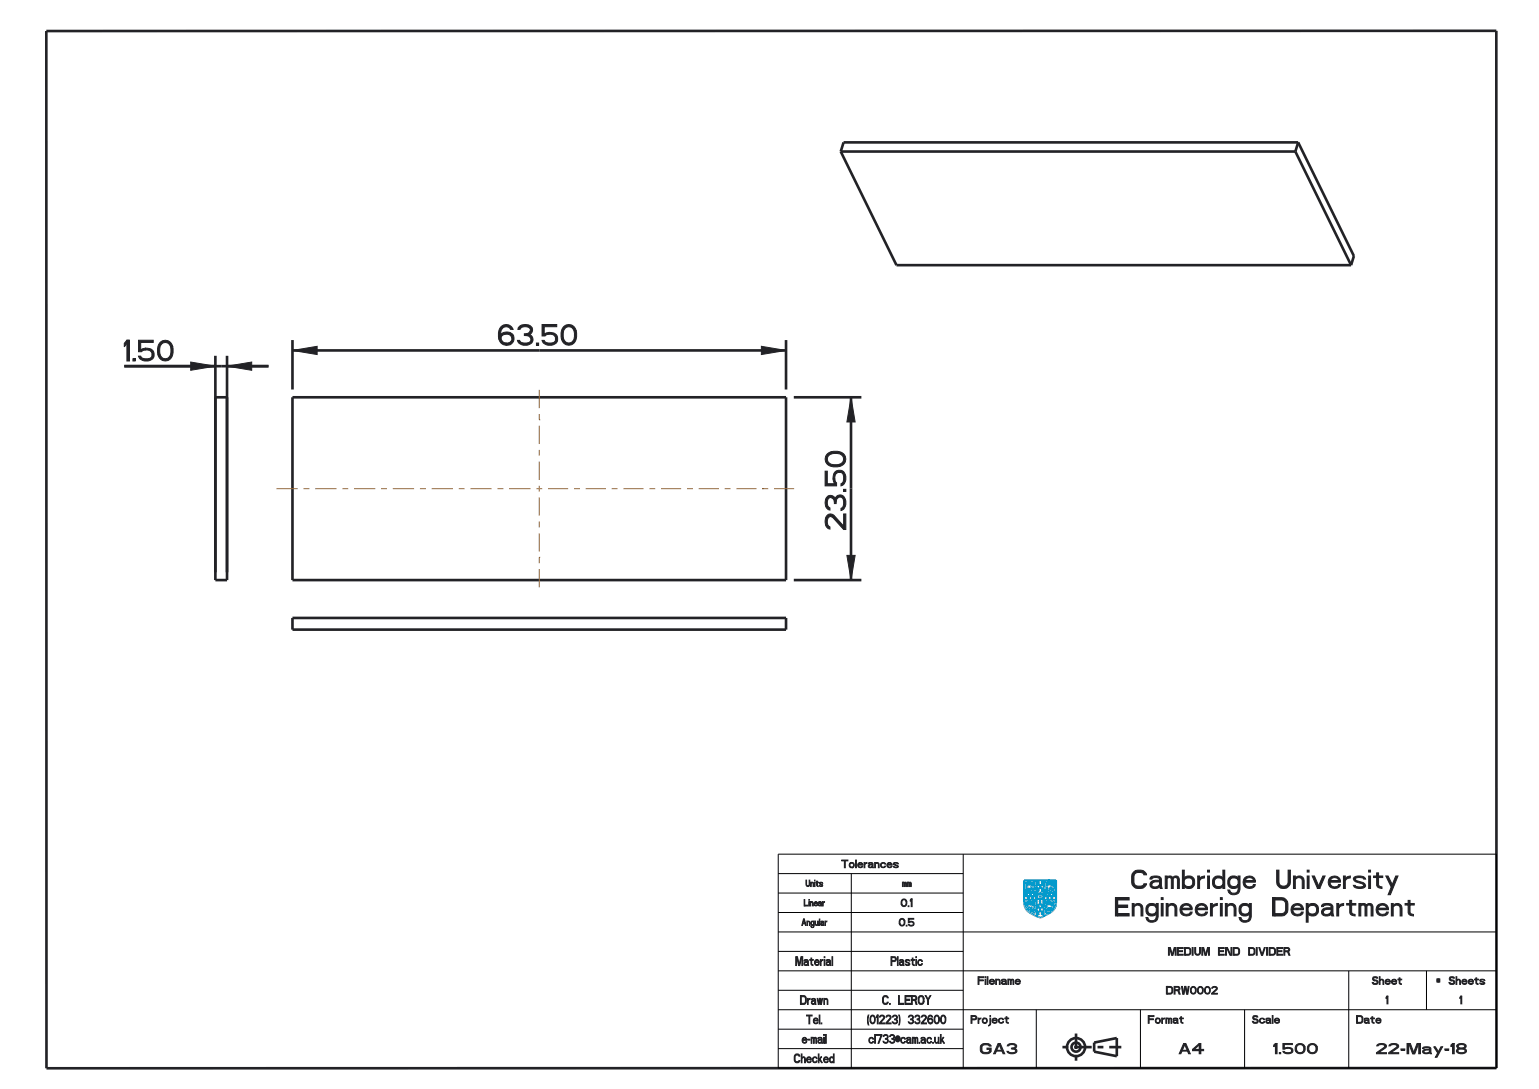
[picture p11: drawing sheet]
<svg xmlns="http://www.w3.org/2000/svg" width="297mm" height="210mm" viewBox="0 0 297 210" stroke-linecap="round" stroke-linejoin="round" font-family="sans-serif">
<path d="M205 201.9h11.4M207.7 204.5v-5.2" fill="none" stroke="#222226" stroke-width=".51" stroke-dasharray="1.1 1.1 3.4 1.1" stroke-linecap="butt"/>
<g fill="none" stroke="#222226" stroke-width=".51">
<path d="M8.9 6l279.9-.1v200.1h-279.8zM162.3 29.2l10.7 21.9h87.7M162.3 29.2h87.7M250 29.2l10.7 21.9M250.5 27.5l10.8 21.9-.6 1.7M250.5 27.5h-87.7l-.5 1.7M250.5 27.5l-.5 1.7M24 70.6h27.8M41.6 68.6v43.3h2.2v-43.3M41.6 76.6h2.2M56.4 76.6h95.3v35.3h-95.3zM56.4 119.2h95.3v2.2h-95.3z"/>
<path d="M211.2 201.1l4.3-.9v3.5l-4.3-.9z"/>
<circle cx="207.7" cy="201.9" r="1.75"/>
<circle cx="207.7" cy="201.9" r=".87"/>
</g>
<g fill="none" stroke="#09c" stroke-width=".38">
<path d="M197.6 173.5h2.5v3.2M197.8 170.4h.1M197.8 170.4v.1M197.8 170.5l.3 .8 .2-.1M197.8 174.2l.3 .6 .6 .2-.1 .1h-.2v.3l.2 .1 .5-.6v.6h-.3v.3a.39 .39 0 0 0 .5-.1 .39 .39 0 0 0 .1-.5l.2 .3-.3 .4h.2l.1 .2a.94 .94 0 0 0 0-1.1M197.8 174.2h.1M197.8 170.1h.1M197.9 170.1v.3M197.9 170.4h-.1M197.9 171.6h.1M197.9 172h.1M197.9 173.8v.1"/>
<path d="M197.9 173.9v.2M197.9 173.9h.1M197.9 174.2h.1M197.9 171.9h.1M197.9 171.5v.1M197.9 171.9v.1M197.9 174.1v.1M197.9 171.8v.1M197.9 173.8l.1 .1M197.9 173.8h.1M197.9 172.8h.3M197.9 171.5h.2"/>
<path d="M197.9 171.5h.1M197.9 171.8h.1M197.9 171.6l.1 .1M197.9 170h.1M197.9 170l-.1 .1M198 171.6v.1M198 171.8h-.1M198 170l.1 .2M198 171.8h.1M198 172h.1M198 171.7h.1M198 173.9h.1"/>
<path d="M198 172.7h.2M198 171.7v.1M198 171.5h.1M198 172.7h.1h-.1M198.1 170.2h.1M198.1 171.9l-.1 .1M198.1 173.9v.1M198.1 171.5h.1M198.1 172.3v.7M198.1 174h.1M198.1 174v.1M198.1 170.2v.1"/>
<path d="M198.1 170.7v.1M198.1 171.5l.1 .1M198.1 174.1h.1M198.1 170.3v.1M198.1 171.9h.1M198.1 170.4h.1M198.1 170.8l.1 .1M198.1 171.8l.1 .1M198.1 174.1l.1 .1M198.2 170.9h.1M198.2 171.9h-.1M198.2 174.2h.1"/>
<path d="M198.2 170.7h-.1M198.2 171.8h-.1M198.2 171.8v.1M198.2 171.8h.1M198.2 171.9h.1M198.2 174.2v.1M198.2 170.6v.1M198.2 170.4v.1M198.2 170.5h.1M198.2 170.6h.1M198.2 171.3h.1M198.2 170.5v.1"/>
<path d="M198.2 172.8h-.2M198.2 171.5h.1M198.2 171.9v.1M198.2 174.3v.1M198.2 172.8h-.3M198.2 172h.1M198.3 171.9v.1M198.3 170.9h-.1M198.3 171.5l-.1 .1M198.3 170.1l-.1 .1 .2 .3-.1 .3M198.3 172h.1M198.3 171.5h.1"/>
<path d="M198.3 170.9h.1M198.3 170.1h.1M198.3 173.3h.3h-.3M198.3 173.9l-.1 .2 .2 .2-.1 .3-.1-.1v-.1M198.3 171.9h.1M198.3 170.8v.1M198.4 171.2h-.1M198.4 173.9h-.1M198.4 171.8l-.1 .1M198.4 171.8v.1M198.4 171.2h.1M198.4 171.8h.1"/>
<path d="M198.4 173.9h.1M198.4 170l-.1 .1M198.4 173.2h.2M198.4 171.2l-.1 .3M198.4 170h.1M198.4 171.7h.1M198.4 171.7v.1M198.4 170.2l.2 .2zM198.4 170.2h.1M198.5 171.7h-.1M198.5 174l.1 .2zM198.5 174h.1"/>
<path d="M198.5 171.6v.1M198.5 173.5v-.7v.7M198.5 170h.1M198.5 172.8v.7M198.5 171.6h.1M198.5 173.8l-.1 .1M198.5 170.5l.2-.1-.1 .2zM198.5 173.8h.1M198.5 174.3l.2-.1v.3zM198.5 173.2h-.1M198.6 170.4v.1M198.6 174.5h.1"/>
<path d="M198.6 173.7l-.1 .1M198.6 171.5l-.1 .1M198.6 171.5h.1M198.6 173.7l.2 .1M198.6 173.7h.1M198.6 169.9h.1M198.6 169.9l-.1 .1M198.6 173.2l-.2 .1M198.6 171.9h.1M198.6 169.9l.1 .1M198.7 171.9h.1M198.7 170.3l.1-.1-.1 .2z"/>
<path d="M198.7 170h.1M198.7 171.7h.1M198.7 174.2l.1-.2-.1 .2M198.7 171.6h.1M198.7 171.6v.1M198.7 172.8h.3h-.3M198.7 171.8l-.1 .1M198.7 171.4l-.1 .1M198.7 171.8h.1M198.7 171.7v.1M198.7 172.7h.2M198.7 171.4h.1"/>
<path d="M198.8 173.8h.1M198.8 170h.1M198.8 173.8l.1 .2M198.8 172.3v.7M198.8 170l.1 .1M198.8 171.6h.1M198.8 171.6h-.1M198.9 172.3v.7M198.9 170.4v.3M198.9 171.2l-.2 .2M198.9 170.1h.1M198.9 171.6h.1"/>
<path d="M198.9 170.1v.1M198.9 170.4h.1M198.9 171.2h.1M198.9 172.7h-.1M198.9 170.7h.1M198.9 174h.1M198.9 170.2h.1M198.9 170.2v.1M198.9 171.6v.1M198.9 170.3v.1M198.9 170.7l.5 .1M198.9 171.7h.1"/>
<path d="M198.9 170.3h.1M199 171.1l-.1 .1M199 174v.1M199 170.3l.1 .2 .6 .3M199 171.7h.1M199 174.1l-.1 .4 .5 .1M199 171.2h.1M199 174.1l.1 .2 .5 .3M199 171.2v.2M199 171.1h.1M199 172.8h-.3M199 171.4v.1"/>
<path d="M199 171.5h.1M199.1 171.1l-.1 .1M199.1 171.5v.1M199.1 173.3h.3h-.3M199.1 171.6l-.1 .1M199.1 171.1h.1M199.1 171.6h.1M199.1 171.1h-.1M199.1 173.2h.2M199.2 170.2l.6 .5M199.2 171.1h.1M199.2 170.2h.1"/>
<path d="M199.2 171.1v.1M199.2 170.2l.3 .1 .3-.1M199.2 174v.1M199.2 174.1l.2 .1M199.2 173.1h.1l-.1 .1M199.2 174h.1M199.2 171.2h.1M199.2 172.8v.6M199.2 171.3l.1 .1M199.3 171.3h-.1M199.3 171.4h.1M199.3 171.4l.1 .1"/>
<path d="M199.3 174l.3 .1M199.3 171.3l.2 .2M199.3 171.7l-.3 .3-.3-.1M199.3 171.6v.1M199.4 171.8h.1M199.4 171.5h.1M199.4 171.6h-.1M199.4 171.5v.1M199.4 171.6h.1M199.4 173.2l-.3 .1M199.4 174.6h.1M199.4 171.8v.1"/>
<path d="M199.4 174.2h.1M199.4 170.8h.1M199.4 171.6v.2M199.4 171.9h.1M199.4 171.9l.2 .1M199.5 172.8h.3h-.4M199.5 171.6h.1M199.5 171.6h-.1M199.5 174.2l.2 .1M199.5 170.8h.1M199.5 174.6h.1M199.5 171v.1"/>
<path d="M199.5 172.7h.2M199.5 171.5h.1M199.5 171.6l.1 .1M199.5 171.1h.1M199.5 171h.1M199.5 174.8l.1 .1M199.6 171.1l.1 .2M199.6 171.5h.1M199.6 174.9h.1M199.6 174.6h.1M199.6 170.8h.1M199.6 174.9v.1"/>
<path d="M199.6 172.3v.7M199.6 171.5v.2M199.6 172h.1M199.6 173.9l-.4-.1-.2 .2M199.6 174.8h.1M199.6 174.8h-.1M199.6 171.9v.1M199.6 174.6l.1 .1M199.6 171.9h.1M199.7 174.6h.1M199.7 174.8h.1M199.7 171.9h-.1"/>
<path d="M199.7 173.9h-.1M199.7 174.7h.1M199.7 174.1h-.1M199.7 170.8h.1M199.7 174.3h.1M199.7 172.7h-.1M199.7 174.3l.2 .3M199.7 174.6v.1M199.7 173.8v.1M199.7 171.3h.1M199.7 173.7l.2 .3M199.7 173.7v.1"/>
<path d="M199.7 170h.1M199.7 170l-.1 .1a.38 .38 0 0 0-.6 .2M199.8 172.8h-.3M199.8 170h.1M199.8 173.8h.1M199.8 171.2h.1M199.8 171.2v.1M199.8 174.8h.1M199.8 170v.1M199.8 171.3h.1M199.8 170.9l-.2 .1M199.8 170.1v.1"/>
<path d="M199.8 171.3l.1 .6h-.2M199.8 170.7h.1M199.8 174.7v.1M199.8 174l-.1 .1M199.8 170.9h.1M199.8 170.7v.2M199.9 174.7h-.1M199.9 174h-.1M199.9 174.7h.1M199.9 174.6v.1M200 172.3h1.5v1.1h-1.5zM200.1 172.5h.1"/>
<path d="M200.1 172.5v.8M200.1 169.7v2.5h-2.5M200.1 172.7h.1M200.1 172.7h.2M200.1 173.2h.1M200.2 173.2h.1M200.2 173.2h-.1M200.2 173.1h.1M200.2 171.8h.3h-.3M200.2 176.3h.3h-.3M200.2 170.5l.3 .1M200.2 174.9l.3 .1"/>
<path d="M200.2 172.7h.1M200.2 172.7h-.1M200.2 172.2v.4h.2v-.3h-.2M200.2 173.1l.1 .1M200.3 176.2h.1M200.3 171.7h.1M200.3 170.5h.2M200.3 174.8h.2M200.3 173.2h-.1M200.3 173.2h.1M200.3 172.7h.1M200.3 176.1h.1l-.1 .1"/>
<path d="M200.3 171.6h.1l-.1 .1M200.3 171.3v.7M200.3 175.8v.6M200.3 171.3l.1 .6M200.3 175.8l.1 .6M200.4 170v.7M200.4 174.4v.7M200.4 172.5h.2M200.4 170.4h-.1M200.4 174.8h-.1M200.5 176.2h-.3M200.5 171.7h-.3"/>
<path d="M200.5 170.5h-.3M200.5 174.9h-.3M200.5 170.5v.1M200.5 174.9v.1M200.5 172.9h.4a.19 .19 0 0 1-.2 .1 .19 .19 0 0 1-.2-.1zM200.5 174.3h.4M200.6 175.6h.3M200.6 171.2h.3h-.3M200.6 175.5h.2M200.6 174.2h.2M200.6 171.1h.2M200.6 172.2h.2v.4h-.2v-.3"/>
<path d="M200.7 171h.1l-.1 .1M200.7 175.1v.6M200.7 173.8v.6M200.7 170.7v.6M200.7 177h.1M200.8 176.9l-.1 .1M200.8 174.1h-.1h.1M200.8 175.4h-.1M200.8 176.9h.1M200.8 172.5h.2M200.8 174.2h-.2M200.8 175.5h-.2"/>
<path d="M200.9 171.1h-.3M200.9 174.2v.1M200.9 176.3h.3M200.9 174.9l.3 .1M200.9 170.5l.4 .1M201 171.7l.3 .1h-.4M201 176.2h.2M201 174.8h.2M201 171.7h.2M201 170.5h.2M201 172.3h.2v.2h-.2v-.2M201 174.8h.1h-.1"/>
<path d="M201.1 174.4v.7M201.1 175.8v.6M201.1 171.3v.6M201.1 170v.7M201.1 171.3v.7M201.1 176.1h-.1M201.1 173.2h.2M201.2 171.6h-.2l.2 .1M201.2 173.2h-.1M201.2 172.7h.1M201.2 170.4h-.1M201.2 172.4h.2"/>
<path d="M201.2 176.2h-.3M201.2 174.9h-.3M201.2 174.9v.1M201.2 176.2l-.3 .1M201.2 170.5h-.2M201.3 173.1v.1M201.3 173.1l-.1 .1M201.3 170.5v.1M201.3 173.2h.1M201.3 172.7h.1M201.4 172.5v.8M201.4 176.7a3.4 3.4 0 0 0 2.4-2.2v-4.8h-6.2v4.3a2.41 2.41 0 0 0 1.7 2.3l1.4 .7"/>
<path d="M201.4 176.7l-.6 .2M201.4 169.7v2.5h2.4M201.5 174.2h.1M201.5 174.2l.3 .7M201.5 174.1v.1M201.6 174.1v.1M201.6 174.1h-.1M201.6 170.4l.3 .9M201.6 170.4h.1M201.6 173.9v.2M201.6 173.9h.1M201.6 172.8h.3h-.3"/>
<path d="M201.6 174.1h.1M201.6 170l.1 .1M201.7 170l.1 .1M201.7 170.1v.2M201.7 170.3h-.1M201.7 170.1h.1M201.7 170h-.1M201.7 171.6h.1M201.7 171.5v.1M201.7 170.3h.1M201.7 172.7h.2M201.7 171.9v.1"/>
<path d="M201.7 171.9h.1M201.7 171.8v.1M201.7 171.5h.1M201.7 173.8l-.1 .1M201.7 173.8h.1M201.7 171.8h.1M201.7 173.8l.1 .2M201.7 172h.1M201.7 171.6l.1 .1M201.8 171.6h.1M201.8 174.9h.1M201.8 171.7h-.1"/>
<path d="M201.8 171.9v.1M201.8 171.5h.1M201.8 171.5h-.1M201.8 171.9h.1M201.8 172.3v.7M201.8 171.7h.1M201.8 174h.1M201.8 174l.1 .1M201.8 172.7h-.1M201.8 170.1h.1M201.9 171.9h-.1M201.9 174.5v.1"/>
<path d="M201.9 174.1h.1M201.9 170.1v.2M201.9 174.6h.1M201.9 174.1l.1 .2M201.9 171.5h.1M201.9 174.6v.1M201.9 171.3h.1M201.9 171.9h.1M201.9 174.7h.1M201.9 172.8h-.2M201.9 170.7v.1M201.9 170.8h.1"/>
<path d="M201.9 170.3l.1 .1M201.9 171.8h.1M201.9 174.4v.1M202 174.7h.1M202 174.3l-.1 .1M202 170.4h.1M202 170.8v.1M202 171.9h-.1M202 170.9h.1M202 171.8h.1M202 171.8v.1M202 173.9l.1 .8"/>
<path d="M202 171.9h.1M202 170.6l-.1 .1M202 170.4v.1M202 171.3h.1M202 170.5v.1M202 171.5h.1M202 173.9h.1M202 173.3h.4M202.1 171.9h.1M202.1 174.7h-.1M202.1 171.5h-.1M202.1 171.5h.1"/>
<path d="M202.1 173.8l-.1 .1M202.1 171.4v.1M202.1 173.2h.2M202.1 173.8h.1M202.1 171.4h.1M202.1 170.9h.1M202.1 171.2l-.2 .1M202.2 170l-.2 .2 .2 .3-.1 .4M202.2 171.8l-.1 .1M202.2 171.2h-.1M202.2 171.8h.1M202.2 170h.1"/>
<path d="M202.2 169.9v.1M202.2 171.1v.1M202.2 174v.1M202.2 173.8h-.1M202.2 171.7v.1M202.2 174l.1 .1M202.2 174h.1M202.2 171.3l-.1 .1M202.2 171.7h.1M202.2 171.1h.1M202.2 171.3h.1M202.2 169.9l.1 .1"/>
<path d="M202.2 172.8v.6M202.2 169.9h.1M202.2 171.1v.2M202.2 173.8h.1M202.2 174.1h.1M202.2 170.2l.2 .1zM202.2 173.7v.1M202.2 170.2h.1M202.3 173.7l.1 .1M202.3 173.7h-.1M202.3 171.6l-.1 .1M202.3 174.2h.1v.2z"/>
<path d="M202.3 173.1h-.1M202.3 169.9v.1M202.3 169.9h.1M202.3 173.2h-.2M202.4 170.4h.1l-.1 .2zM202.4 170.4h-.1M202.4 171.5l-.1 .1M202.4 169.9h.1M202.4 171.5h.1M202.4 169.9h-.1M202.4 174v.1zM202.4 172.8h.3h-.3"/>
<path d="M202.4 173.8h.1M202.4 171.9l.4 .1M202.4 171.8v.1M202.5 170.2v.1zM202.5 173.8h.1M202.5 172.7h.2M202.5 171.4l-.1 .1M202.5 171.6h.1M202.5 169.9v.1M202.5 171.8h-.1M202.5 174h.1M202.5 171.7v.1"/>
<path d="M202.5 170h.1M202.5 171.4h.1M202.5 171.6v.1M202.5 171.7h.1M202.5 173.8l.1 .1M202.6 172.3v.7M202.6 170.2h-.1M202.6 170h.1M202.6 174.2l.1 .3M202.6 172.3v.6M202.6 173.9h.1M202.6 170l.1 .1"/>
<path d="M202.6 174.2h.1M202.6 171.6h.1M202.6 171.6h-.1M202.6 171.2l-.1 .2M202.6 172.6h-.1M202.6 171.2h.1M202.6 173.9l.1 .1M202.7 174h.1M202.7 171.1l-.1 .1M202.7 174l-.1 .2M202.7 170.1h.1M202.7 171.1h.1"/>
<path d="M202.7 172.7h-.3M202.7 170.1v.1M202.7 171.6h.1M202.7 170.2a.31 .31 0 0 0 .1 .5l.4 .1M202.8 174.5l.5 .1a.45 .45 0 0 1-.5-.2 .45 .45 0 0 1 .2-.6h.5l.1 .2-.3 .2-.4-.1a.53 .53 0 0 1 .5 .7 .71 .71 0 0 1-.5 .7l-.2-.3 .3-.1-.2-.2-.1 .3a.78 .78 0 0 1-.7 .8l-.2 .1v-.2l.2-.3 .4-.1v-.5a.67 .67 0 0 1-.8 .5v-.3l.4-.1v-.2h-.2M202.8 174.5h-.1M202.8 171.6h.1M202.8 171.2h.1M202.8 171.2v.2M202.8 170a.49 .49 0 0 0 .5 .7M202.8 171.4v.1M202.8 173.2l.3 .1h-.3"/>
<path d="M202.8 170h.1M202.8 171.5h.1M202.8 172h.1M202.9 171.1l-.1 .1M202.9 171.6h-.1M202.9 171.5h.1M202.9 171.1h-.2M202.9 171.6h.1M202.9 171.1h.1M202.9 173.2h.2M202.9 171.5v.1M203 171.1h.1"/>
<path d="M203 170.2l.5 .3 .1 .3M203 170.2h.1M203 172.8v.6M203 170.1v.1M203 170.1l.4 .2M203 170.1h.1M203 173.1h-.1M203 171.3h.1M203.1 171.3h-.1M203.1 171.3v.1M203.1 171.4h.1M203.1 171.3h.1"/>
<path d="M203.1 171.4l.1 .1M203.1 171.6l-.3 .4M203.1 171.6h.1M203.1 171.3l.2 .1M203.2 171.7v.1M203.2 170.7v.1M203.2 171.6h-.1M203.2 171.5h.1M203.2 171.6v.1M203.2 171.5v.1M203.2 171.6h.1M203.2 171.8h.1"/>
<path d="M203.2 172.8h.3h-.3M203.2 170.8h.1M203.2 171.8l.1 .2M203.3 172.7h.1M203.3 170.8h.1M203.3 171.6h-.1M203.3 171.6h.1M203.3 171.4h.1M203.3 171.9v.1M203.3 171.4l.1 .1M203.3 171h.1M203.3 170.7h.1"/>
<path d="M203.3 171v.1M203.3 171.1h.1M203.4 172.3v.7M203.4 170.7h.1M203.4 170.9l.2 .1M203.4 170.9l-.1 .1M203.4 171.1l.1 .1M203.4 170.8h.1M203.4 171.5h.1M203.4 172.7h-.1M203.4 171.5v.1M203.4 171.9h-.1"/>
<path d="M203.5 171.9h.1M203.5 171.9h-.1M203.5 170.7v.1M203.5 170.2l-.1 .1M203.5 171.2h.1M203.5 169.9h.1M203.5 169.9l-.7 .1M203.6 169.9v.1M203.6 171.2h.1M203.6 171.1v.1M203.6 171.1h.1M203.6 170.9v.1"/>
<path d="M203.6 170.2h-.1M203.6 170h.1M203.6 170v.1M203.6 171.2v.1M203.6 171.9h.1M203.6 170.1v.1M203.6 171.3h.1M203.6 171.3l.1 .6M203.6 170.8v.1M203.6 170.8h.1M203.7 171.9h-.1M203.8 173.5h-2.4v3.2"/>
<path d="M203.8 174v.1"/>
<circle cx="198.1" cy="172.4" r=".06"/>
<circle cx="198.5" cy="172.9" r=".04"/>
<circle cx="198.8" cy="172.4" r=".04"/>
<circle cx="199.2" cy="172.9" r=".04"/>
<circle cx="199.2" cy="172.9" r=".06"/>
<circle cx="199.6" cy="172.4" r=".04"/>
<circle cx="199.6" cy="172.4" r=".06"/>
<circle cx="200.3" cy="175.9" r=".04"/>
<circle cx="200.3" cy="171.4" r=".06"/>
<circle cx="200.3" cy="175.9" r=".06"/>
<circle cx="200.4" cy="170.1" r=".04"/>
<circle cx="200.4" cy="174.5" r=".04"/>
<circle cx="200.7" cy="173.8" r=".04"/>
<circle cx="200.7" cy="175.2" r=".04"/>
<circle cx="200.7" cy="170.8" r=".04"/>
<circle cx="200.7" cy="170.8" r=".06"/>
<circle cx="201" cy="172.1" r=".04"/>
<circle cx="201.1" cy="174.5" r=".04"/>
<circle cx="201.1" cy="175.8" r=".04"/>
<circle cx="201.1" cy="171.4" r=".04"/>
<circle cx="201.1" cy="170.1" r=".04"/>
<circle cx="201.1" cy="170.1" r=".06"/>
<circle cx="201.8" cy="172.4" r=".04"/>
<circle cx="201.8" cy="172.4" r=".06"/>
<circle cx="202.2" cy="172.8" r=".04"/>
<circle cx="202.2" cy="172.5" r=".04"/>
<circle cx="202.6" cy="172.4" r=".04"/>
<circle cx="202.6" cy="172.4" r=".06"/>
<circle cx="203" cy="172.9" r=".04"/>
<circle cx="203.4" cy="172.4" r=".04"/>
</g>
<path d="M36.8 69.8l4.8 .8-4.8 .8z" fill="#222226"/>
<path d="M36.8 69.8l4.8 .8-4.8 .8z" fill="none" stroke="#222226" stroke-width=".19"/>
<path d="M43.8 70.6l4.8-.8v1.6z" fill="#222226"/>
<path d="M43.8 70.6l4.8-.8v1.6z" fill="none" stroke="#222226" stroke-width=".19"/>
<path d="M56.4 65.6v9.5M56.4 67.6h95.3M151.7 65.6v9.5" fill="none" stroke="#222226" stroke-width=".51"/>
<path d="M146.9 66.8l4.8 .8-4.8 .8z" fill="#222226"/>
<path d="M146.9 66.8l4.8 .8-4.8 .8z" fill="none" stroke="#222226" stroke-width=".19"/>
<path d="M56.4 67.6l4.8-.8v1.6z" fill="#222226"/>
<path d="M56.4 67.6l4.8-.8v1.6z" fill="none" stroke="#222226" stroke-width=".19"/>
<path d="M153.2 76.6h13M164.2 76.6v35.3M153.2 111.9h13" fill="none" stroke="#222226" stroke-width=".51"/>
<path d="M163.4 107.1h1.6l-.8 4.8z" fill="#222226"/>
<path d="M163.4 107.1h1.6l-.8 4.8z" fill="none" stroke="#222226" stroke-width=".19"/>
<path d="M164.2 76.6l.8 4.8h-1.6z" fill="#222226"/>
<path d="M164.2 76.6l.8 4.8h-1.6z" fill="none" stroke="#222226" stroke-width=".19"/>
<path d="M189.4 201.5a1.39 1.39 0 0 1 1.9 .2h-.4a.86 .86 0 0 0-1.4 .2v.6a.9 .9 0 0 0 1.5 .2v-.3h-.5v-.3h.8v.7a1.17 1.17 0 0 1-1.6 .4 1.17 1.17 0 0 1-.5-1.6z" fill="#222226"/>
<path d="M189.4 201.5a1.39 1.39 0 0 1 1.9 .2h-.4a.86 .86 0 0 0-1.4 .2v.6a.9 .9 0 0 0 1.5 .2v-.3h-.5v-.3h.8v.7a1.17 1.17 0 0 1-1.6 .4 1.17 1.17 0 0 1-.5-1.6z" fill="none" stroke="#222226" stroke-width=".19"/>
<path d="M167.5 195.7h.2l-.2 .9 .2 1.1-.2-.2-.1-.7z" fill="#222226"/>
<path d="M167.5 195.7h.2l-.2 .9 .2 1.1-.2-.2-.1-.7z" fill="none" stroke="#222226" stroke-width=".19"/>
<path d="M225.1 190.2h.2v1.5h-.2z" fill="#222226"/>
<path d="M225.1 190.2h.2v1.5h-.2z" fill="none" stroke="#222226" stroke-width=".19"/>
<path d="M225.3 190.2l.7 .1 .3 .2v.9l-.3 .3h-.7v-.2h.7l.1-.3v-.7l-.8-.1z" fill="#222226"/>
<path d="M225.3 190.2l.7 .1 .3 .2v.9l-.3 .3h-.7v-.2h.7l.1-.3v-.7l-.8-.1z" fill="none" stroke="#222226" stroke-width=".19"/>
<path d="M234 190.3a.5 .5 0 0 1 .7-.1 .5 .5 0 0 1 .1 .7l-.7 .6h.8v.2h-1.1v-.2l.9-.7a.35 .35 0 0 0-.3-.5 .35 .35 0 0 0-.4 .3h-.2z" fill="#222226"/>
<path d="M234 190.3a.5 .5 0 0 1 .7-.1 .5 .5 0 0 1 .1 .7l-.7 .6h.8v.2h-1.1v-.2l.9-.7a.35 .35 0 0 0-.3-.5 .35 .35 0 0 0-.4 .3h-.2z" fill="none" stroke="#222226" stroke-width=".19"/>
<path d="M225.5 182.7h.2v1.5h-.2z" fill="#222226"/>
<path d="M225.5 182.7h.2v1.5h-.2z" fill="none" stroke="#222226" stroke-width=".19"/>
<path d="M225.7 182.7h.2l.4 1.5h-.2z" fill="#222226"/>
<path d="M225.7 182.7h.2l.4 1.5h-.2z" fill="none" stroke="#222226" stroke-width=".19"/>
<path d="M226.6 182.7h.2l-.4 1.5h-.2z" fill="#222226"/>
<path d="M226.6 182.7h.2l-.4 1.5h-.2z" fill="none" stroke="#222226" stroke-width=".19"/>
<path d="M247.9 182.7h.6a.41 .41 0 0 1 .4 .4 .41 .41 0 0 1-.4 .4h-.6v-.1h.6l.2-.2-.2-.3h-.6z" fill="#222226"/>
<path d="M247.9 182.7h.6a.41 .41 0 0 1 .4 .4 .41 .41 0 0 1-.4 .4h-.6v-.1h.6l.2-.2-.2-.3h-.6z" fill="none" stroke="#222226" stroke-width=".19"/>
<path d="M248.4 183.4h.3l.2 .8h-.2z" fill="#222226"/>
<path d="M248.4 183.4h.3l.2 .8h-.2z" fill="none" stroke="#222226" stroke-width=".19"/>
<g fill="none" stroke="#000" stroke-width=".19">
<path d="M150.2 164.7h138.6v41.3h-138.6zM150.2 179.7h138.6M150.2 176h35.7M150.2 172.2h35.7M150.2 168.5h35.7M164.3 168.5v37.5M185.9 164.7v41.3M150.2 198.5h35.7M150.2 194.7h138.6M150.2 191h35.7M150.2 187.2h138.6M150.2 183.5h35.7"/>
<path d="M200 194.7v11.3M220.1 194.7v11.3M240.2 194.7v11.3M260.3 187.2v18.8M275.3 187.2v7.5M150.2 202.2h35.7"/>
</g>
<g fill="none" stroke="#963" stroke-width=".19">
<path d="M104.1 75.2v3.5M104.1 79.8v1.2M53.3 94.2h4.2M58.6 94.2h1.1M60.8 94.2h4.1M66.1 94.2h1.1M68.3 94.2h4.1M73.6 94.2h1.1M75.8 94.2h4.1M81 94.2h1.2M83.3 94.2h4.1M88.5 94.2h1.2"/>
<path d="M90.8 94.2h4.1M96 94.2h1.1M98.3 94.2h4.1M103.5 94.2h1.1M104.1 81h.1M104.1 82.1v3.5M104.1 86.8v1.1M104.1 89v3.5M104.1 93.7v1.1M104.1 95.9v3.5M105.8 94.2h3.8M110.8 94.2h1.1"/>
<path d="M113 94.2h3.9M118 94.2h1.2M120.3 94.2h3.9M125.3 94.2h1.1M127.6 94.2h3.8M132.6 94.2h1.1M134.8 94.2h3.9M139.8 94.2h1.2M142.1 94.2h3.9M147.1 94.2h.1M147.1 94.2h1.1M149.4 94.2h3.9"/>
<path d="M104.1 107.5h.1M104.1 100.6v1.1M104.1 102.8v3.6M104.1 107.5v1.1M104.1 109.7v3.6"/>
</g>
<g font-size="5.2" fill="#222226">
<text x="24" y="69.6">1.50</text>
<text x="96.2" y="66.6">63.50</text>
<text x="163.2" y="102.1" transform="rotate(-90 163.2 102.1)">23.50</text>
</g>
<g font-size="4.6" fill="#222226">
<text x="216.8" y="171.3">Cambridge University</text>
<text x="214.1" y="176.6">Engineering Department</text>
</g>
<g font-size="2.6" fill="#222226">
<text x="189.9" y="203.2">GA3</text>
<text x="228.1" y="203.2">A4</text>
<text x="245.2" y="203.2">1.500</text>
<text x="265.5" y="203.2">22-May-18</text>
</g>
<g font-size="2.2" fill="#222226">
<text x="153" y="186.2">Material</text>
<text x="171.4" y="186.2">Plastic</text>
<text x="154.6" y="193.7">Drawn</text>
<text x="155.1" y="197.4">Tel.</text>
<text x="167.7" y="197.4">(01223) 332600</text>
<text x="170.8" y="193.7">C. LEROY</text>
<text x="154.1" y="201.2">e-mail</text>
<text x="167.1" y="201.2">cl733@cam.ac.uk</text>
<text x="153.5" y="204.9">Checked</text>
</g>
<g font-size="1.9" fill="#222226">
<text x="162.2" y="167.3">Tolerances</text>
<text x="173.3" y="178.6">0.5</text>
<text x="173.3" y="174.8">0.1</text>
<text x="226.9" y="184.2">MEDIUM END DIVIDER</text>
<text x="188.3" y="189.8">Filename</text>
<text x="226.1" y="191.7">DRW0002</text>
<text x="264.9" y="189.8">Sheet</text>
<text x="277.4" y="189.8"># Sheets</text>
<text x="187.4" y="197.3">Project</text>
<text x="221.6" y="197.3">Format</text>
<text x="241.7" y="197.3">Scale</text>
<text x="261.8" y="197.3">Date</text>
<text x="267.2" y="193.6">1</text>
<text x="281.5" y="193.6">1</text>
</g>
<g font-size="1.6" fill="#222226">
<text x="155.3" y="171">Units</text>
<text x="174.3" y="171">mm</text>
<text x="154.5" y="178.5">Angular</text>
<text x="154.9" y="174.7">Linear</text>
</g>
</svg>
